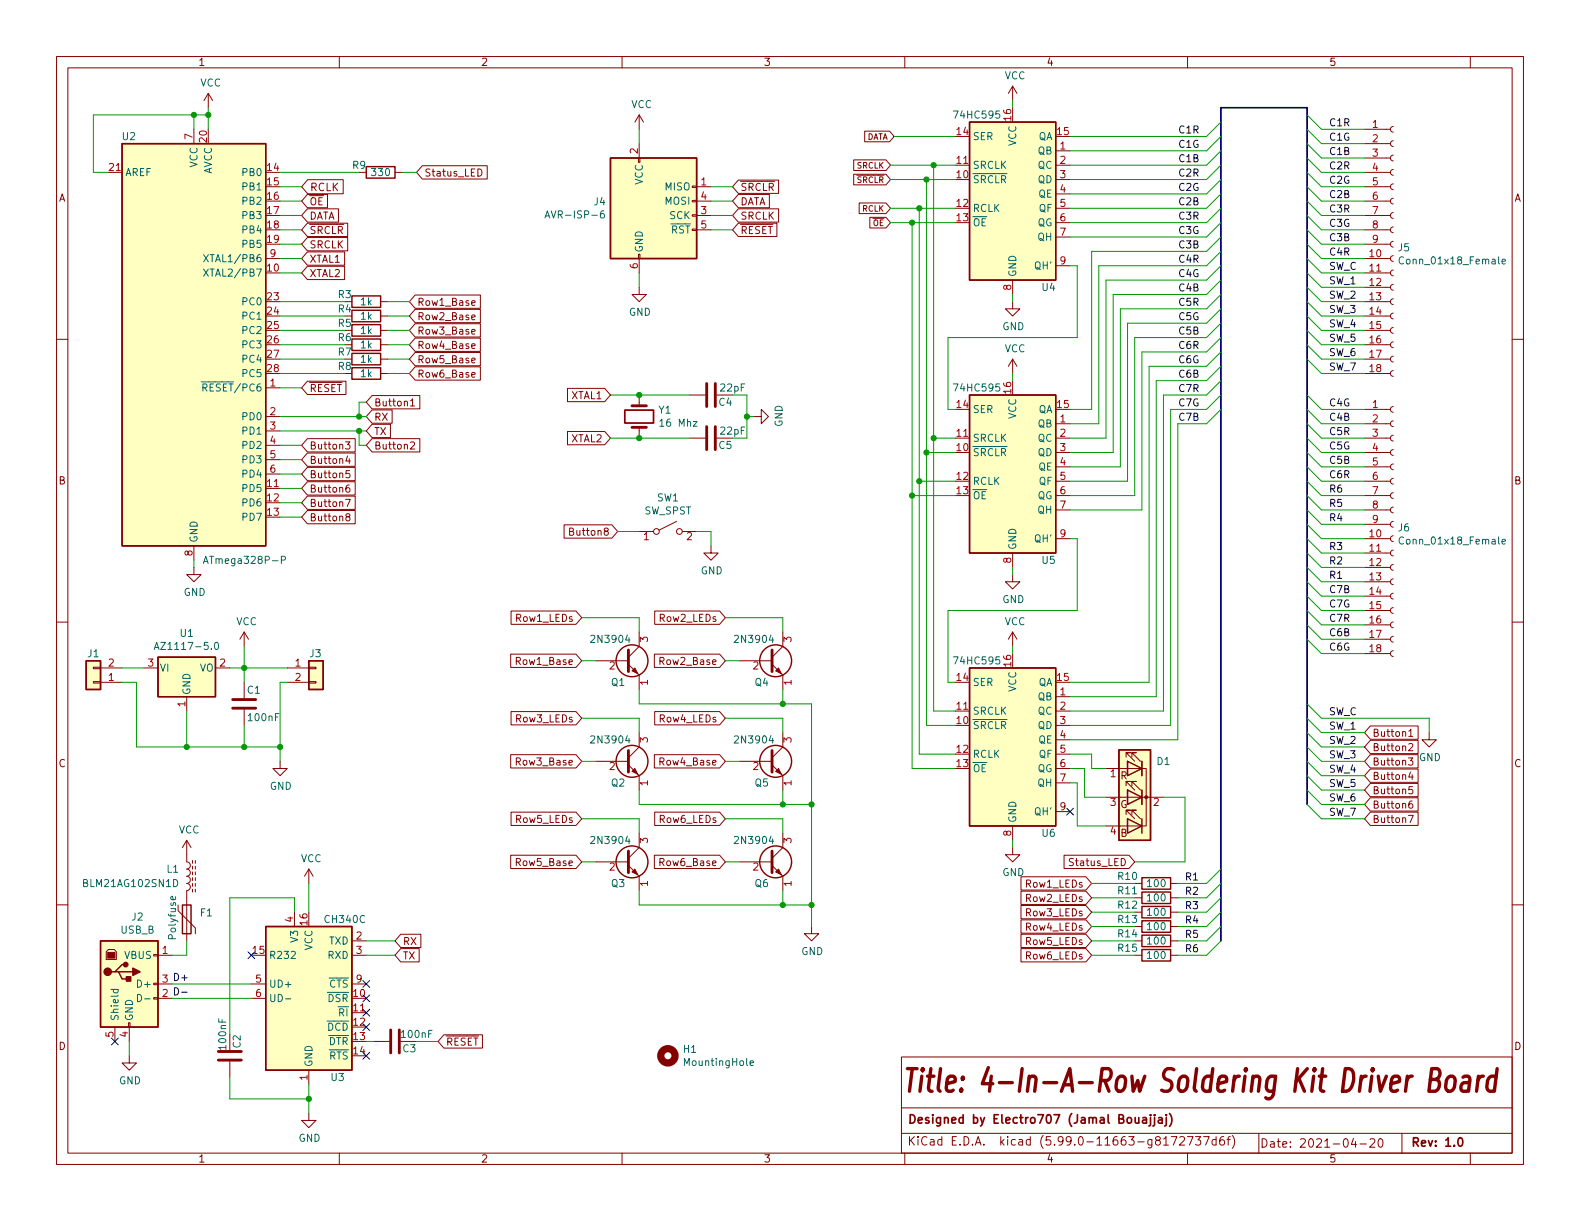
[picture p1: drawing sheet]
<svg xmlns="http://www.w3.org/2000/svg" width="279mm" height="216mm" viewBox="0 0 279 216" stroke-linecap="round" stroke-linejoin="round" font-family="sans-serif">
<g fill="none" stroke="#840000" stroke-width=".18">
<path d="M10 10h259.4v195.9h-259.4zM12 12h255.4v191.9h-255.4zM36.8 16.5l-.7 1.3M36.8 16.5v2.6M36.8 16.5l.8 1.3M60 10v2M110 10v2M160 10v2M179.1 15.2v2.6M179.1 15.2l-.8 1.3M179.1 15.2l.7 1.3M210 10v2"/>
<path d="M260 10v2M19 30.5h2.6M34.3 22.9v2.5M54.4 34.4h3.5v2.3h-3.5l-1.1-1.1zM54.4 39.5h7.1v2.3h-7.1l-1.1-1.2zM54.4 36.9h5.5v2.4h-5.5l-1.1-1.2zM54.4 31.8h6.3v2.5h-6.3l-1.1-1.3zM69.8 30.5h1.3M74.7 29.3h11.5v2.4h-11.5l-1-1.2zM84.5 29.9a.64 .64 0 0 1 .7 .6 .64 .64 0 0 1-.7 .6zM112.9 27.9h.3v.8h-.3zM113 20.3v2.6"/>
<path d="M113 25.4v2.5M113 20.3l-.7 1.3M113 20.3l.8 1.3M122.4 38h.8v.2h-.8zM122.4 35.4h.8v.3h-.8zM122.4 32.9h.8v.2h-.8zM123.2 38.1h2.5M123.2 35.6h2.5M123.2 33h2.5M130.6 36.9h7.1v2.4h-7.1l-1.1-1.2zM130.6 39.5h6.8v2.3h-6.8l-1.1-1.2zM130.6 34.4h5.5v2.3h-5.5l-1.1-1.1z"/>
<path d="M130.6 31.8h7.1v2.4h-7.1l-1.1-1.2zM151 28.3h5.7l.8 .9-.8 1h-5.7zM151 30.8h5.7l.8 1-.8 .9h-5.7zM151.9 35.9h4.8l.8 .9-.8 1h-4.8zM152.9 23.2h4.4l.8 .9-.8 1h-4.4zM153.8 38.4h2.9l.8 1-.8 .9h-2.9zM168.9 29.2h2.5M186.7 26.7h2.5M186.7 29.2h2.5M186.7 31.8h2.5M186.7 34.3h2.5M186.7 36.8h2.5"/>
<path d="M186.7 39.4h2.5M241.3 30.5h4.6M241.3 38.1h4.6M241.3 35.6h4.6M241.3 33h4.6M241.3 27.9h4.6M241.3 25.4h4.6M241.3 22.9h4.6M246.4 37.6l-.4 .1-.1 .4 .1 .4 .4 .1M246.4 35.1l-.4 .1-.1 .4 .1 .3 .4 .2M246.4 32.5l-.4 .2-.1 .3 .1 .4 .4 .1M246.4 30l-.4 .1-.1 .4 .1 .3 .4 .2"/>
<path d="M246.4 27.4l-.4 .2-.1 .3 .1 .4 .4 .1M246.4 24.9l-.4 .1-.1 .4 .1 .4 .4 .1M246.4 22.4l-.4 .1-.1 .4 .1 .3 .4 .2M10 60h2M47 45.7h2.5M54.4 42h7.1v2.4h-7.1l-1.1-1.2zM54.4 47.1h6.5v2.3h-6.5l-1.1-1.1zM54.4 44.5h6.5v2.4h-6.5l-1.1-1.2zM61 55.9h1.2M67.3 58.4h1.3M67.3 55.9h1.3M67.3 53.3h1.3"/>
<path d="M73.4 57.2h11.5v2.4h-11.5l-1-1.2zM73.4 54.7h11.5v2.4h-11.5l-1-1.2zM73.4 52.2h11.5v2.3h-11.5l-1-1.2zM73.4 59.8h11.5v2.3h-11.5l-1-1.1zM83.4 58.7l.6-.2v-.2l-.4-.1-.2 .2 .1 .6h.5M83.4 56.1l.6-.1v-.2l-.4-.1-.2 .2 .1 .6h.5M83.4 53.6l.6-.1v-.3h-.4l-.2 .1 .1 .6h.5M112.9 45h.3v.7h-.3zM113 50.8v1.3h1.3l-1.3 1.2-1.2-1.2h1.2M113 45.7v2.6M123.2 40.6h2.5M179.1 53.3v1.3h1.2l-1.2 1.3-1.3-1.3h1.3"/>
<path d="M179.1 49.5v2.6M186.7 41.9h2.5M186.7 47h2.5M241.3 58.4h4.6M241.3 55.9h4.6M241.3 53.3h4.6M241.3 50.8h4.6M241.3 48.3h4.6M241.3 45.7h4.6M241.3 43.2h4.6M241.3 40.6h4.6M246.4 57.9l-.4 .2-.1 .3 .1 .4 .4 .1"/>
<path d="M246.4 55.4l-.4 .1-.1 .4 .1 .3 .4 .2M246.4 52.8l-.4 .2-.1 .3 .1 .4 .4 .1M246.4 50.3l-.4 .1-.1 .4 .1 .4 .4 .1M246.4 47.8l-.4 .1-.1 .4 .1 .3 .4 .2M246.4 45.2l-.4 .2-.1 .3 .1 .4 .4 .1M246.4 42.7l-.4 .1-.1 .4 .1 .3 .4 .2M246.4 40.1l-.4 .2-.1 .3 .1 .4 .4 .1M267.4 60h2M47 68.6h2.5M47 73.7h2.5M47 76.2h2.5M47 78.7h2.5"/>
<path d="M54.4 77.6h8.4v2.3h-8.4l-1.1-1.2zM54.4 67.4h6.8v2.4h-6.8l-1.1-1.2zM61 63.5h1.2M61.1 78.1h.8l-.4 .5 .3 .1v.6l-.2 .1-.5-.1M65.8 72.5h3.5v2.3h-3.5l-1-1.1zM65.8 69.9h8.4v2.4h-8.4l-1-1.2zM65.8 77.6h8.4v2.3h-8.4l-1-1.2zM65.8 75h3.2v2.4h-3.2l-1-1.2zM67.3 61h1.3M67.3 63.5h1.3M67.3 66h1.3M72.6 70.9l.4-.4v1.3"/>
<path d="M72.6 78.3l.5-.2 .2 .4-.8 .9h.8M72.6 71.8h.7M73.4 62.3h11.5v2.4h-11.5l-1-1.2zM73.4 64.9h11.5v2.3h-11.5l-1-1.2zM83.4 61.2l.6-.1v-.3h-.4l-.2 .2 .1 .6h.5M83.4 63.7l.6-.1v-.2l-.4-.1-.2 .2 .1 .6h.5M83.4 66.3l.6-.1v-.3h-.4l-.2 .1 .1 .6h.5M100.4 68.7h6.5l1 1.2-1 1.1h-6.5zM100.4 76.3h6.5l1 1.2-1 1.1h-6.5zM113 69.9v1.9M113 75.6v1.9M121.9 77.5h2.8"/>
<path d="M121.9 69.9h2.8M133.3 73.7h1.3v-1.3l1.3 1.3-1.3 1.2v-1.2M168.9 77.5h2.5M179.1 63.5v2.5M179.1 63.5l-.8 1.3M179.1 63.5l.7 1.3M186.7 77.5h2.5M186.7 74.9h2.5M241.3 61h4.6M241.3 63.5h4.6M241.3 66h4.6M241.3 77.5h4.6"/>
<path d="M241.3 74.9h4.6M241.3 72.4h4.6M246.4 65.5l-.4 .2-.1 .3 .1 .4 .4 .1M246.4 63l-.4 .1-.1 .4 .1 .4 .4 .1M246.4 60.5l-.4 .1-.1 .4 .1 .3 .4 .2M246.4 79.5l-.4 .2-.1 .3 .1 .4 .4 .1M246.4 77l-.4 .1-.1 .4 .1 .3 .4 .2M246.4 74.4l-.4 .2-.1 .3 .1 .4 .4 .1M246.4 71.9l-.4 .1-.1 .4 .1 .3 .4 .2M34.3 96.5v2.6M47 86.4h2.5M47 81.3h2.5"/>
<path d="M47 83.8h2.5M54.4 90.3h8.4v2.3h-8.4l-1.1-1.2zM54.4 87.7h8.4v2.4h-8.4l-1.1-1.2zM54.4 85.2h8.4v2.3h-8.4l-1.1-1.1zM54.4 82.6h8.4v2.4h-8.4l-1.1-1.2zM54.4 80.1h8.4v2.4h-8.4l-1.1-1.2zM61.1 88.3h.8l-.5 1.3M61.4 91.4l-.2-.3v-.1l.2-.2 .4 .1 .1 .2-.1 .2-.5 .1-.1 .2v.4l.2 .1h.2l.3-.2-.1-.4-.2-.1M61.5 80.6l-.3 .9h.7M61.8 85.8h-.4a.86 .86 0 0 0 0 1.2l.4-.1 .1-.4-.3-.3h-.2l-.2 .3M61.8 81.1v.8M61.8 83.2h-.6v.6l.1-.1 .5 .1 .1 .1-.1 .5-.2 .1-.4-.1"/>
<path d="M99.7 92.8h8.5l1 1.2-1 1.2h-8.5zM113 94h2.6M119.6 92.2l-3 1.5M120.6 94h2.6M125.7 96.5v1.3h1.3l-1.3 1.3-1.2-1.3h1.2M179.1 97.8v2.5M186.7 80h2.5M186.7 82.6h2.5M186.7 85.1h2.5M186.7 87.6h2.5M186.7 90.2h2.5M186.7 95.3h2.5"/>
<path d="M241.3 80h4.6M241.3 82.6h4.6M241.3 85.1h4.6M241.3 87.6h4.6M241.3 90.2h4.6M241.3 95.3h4.6M241.3 97.8h4.6M241.3 92.7h4.6M246.4 99.8l-.4 .2-.1 .3 .1 .4 .4 .1M246.4 97.3l-.4 .1-.1 .4 .1 .3 .4 .2M246.4 94.7l-.4 .2-.1 .4 .1 .3 .4 .2M246.4 92.2l-.4 .2-.1 .3 .1 .4 .4 .1"/>
<path d="M246.4 89.7l-.4 .1-.1 .4 .1 .3 .4 .2M246.4 87.1l-.4 .2-.1 .3 .1 .4 .4 .1M246.4 84.6l-.4 .1-.1 .4 .1 .3 .4 .2M246.4 82l-.4 .2-.1 .4 .1 .3 .4 .2M10 110h2M16.5 118h1.3v.2h-1.3zM17.8 118.1h3.8M25.4 118.1h2.5M34.3 100.3v1.3h1.3l-1.3 1.3-1.3-1.3h1.3M38.1 118.1h2.5M43.2 111.8l-.8 1.2M43.2 111.8v2.5"/>
<path d="M43.2 111.8l.7 1.2M50.8 118.1h3.8M54.6 118h1.3v.2h-1.3zM90.3 115.7h11.6l1 1.1-1 1.2h-11.6zM90.4 108h11.5l1 1.2-1 1.2h-11.5zM105.4 116.8h5.7M111.1 117.5l1.9 1.9v2.5M113 111.8v2.5l-1.9 1.9M115.7 115.7h11.6l1 1.1-1 1.2h-11.6zM115.8 108h11.5l1 1.2-1 1.2h-11.5zM130.8 116.8h5.7M136.5 117.5l1.9 1.9v2.5"/>
<path d="M138.4 111.8v2.5l-1.9 1.9M179.1 101.6v1.3h1.2l-1.2 1.2-1.3-1.2h1.3M179.1 111.8l-.8 1.2M179.1 111.8v2.5M179.1 111.8l.7 1.2M241.3 115.6h4.6M241.3 113h4.6M241.3 110.5h4.6M241.3 108h4.6M241.3 105.4h4.6M241.3 102.9h4.6M241.3 100.3h4.6"/>
<path d="M246.4 115.1l-.4 .1-.1 .4 .1 .3 .4 .2M246.4 112.5l-.4 .2-.1 .3 .1 .4 .4 .1M246.4 110l-.4 .1-.1 .4 .1 .3 .4 .2M246.4 107.4l-.4 .2-.1 .4 .1 .3 .4 .2M246.4 104.9l-.4 .2-.1 .3 .1 .4 .4 .1M246.4 102.4l-.4 .1-.1 .4 .1 .3 .4 .2M267.4 110h2M16.5 120.5h1.3v.3h-1.3zM17.8 120.7h3.8M33 123.2v2.5M43.2 120.7v2.7M43.2 125.5v2.8"/>
<path d="M49.5 134.6v1.3h1.3l-1.3 1.3-1.2-1.3h1.2M50.8 120.7h3.8M54.6 120.5h1.3v.3h-1.3zM90.3 133.4h11.6l1 1.2-1 1.2h-11.6zM90.4 125.8h11.5l1 1.2-1 1.2h-11.5zM105.4 134.6h5.7M111.1 135.3l1.9 1.9v2.5M113 129.5v2.6l-1.9 1.9M115.7 133.4h11.6l1 1.2-1 1.2h-11.6zM115.8 125.8h11.5l1 1.2-1 1.2h-11.5zM130.8 134.6h5.7M136.5 135.3l1.9 1.9v2.5"/>
<path d="M138.4 129.5v2.6l-1.9 1.9M168.9 125.7h2.5M186.7 135.9h2.5M186.7 123.2h2.5M186.7 125.7h2.5M186.7 128.3h2.5M186.7 130.8h2.5M186.7 133.4h2.5M186.7 138.4h2.5M195.6 135.9h7.1v10.2h-1M199.1 138.9v-.7h.8h-.8l1.6 1.5M199.1 133.9v-.8h.8h-.8l1.6 1.5"/>
<path d="M199.4 139.7v2.5zM199.4 139.7h.1M199.4 134.6v2.6zM199.4 134.6h.1M200.2 138.9v-.7h.7h-.7l1.5 1.5M200.2 133.9v-.8h.7h-.7l1.5 1.5M201.9 139.7v2.5M201.9 134.6v2.6M242.3 136h8.5v2.3h-8.5l-1-1.1zM242.3 133.4h8.5v2.4h-8.5l-1-1.2zM242.3 138.5h8.5v2.4h-8.5l-1-1.2zM242.3 128.4h8.5v2.3h-8.5l-1-1.2z"/>
<path d="M242.3 130.9h8.5v2.4h-8.5l-1-1.2zM249.1 134h.7l-.4 .5 .4 .1v.6l-.2 .1-.5-.1M249.1 129.3l.4-.4v1.3M249.1 131.6l.5-.1 .2 .3-.7 .9h.7M249.1 130.2h.7M249.4 136.5l-.3 .9h.8M249.7 137v.8M249.8 139.1h-.6l-.1 .6 .2-.1h.4l.1 .2v.4l-.2 .2-.5-.2M252.7 129.5v1.3h1.3l-1.3 1.3-1.2-1.3h1.2M10 160h2M33 148.6v3.8a.64 .64 0 0 1 .7 .6 .64 .64 0 0 1-.7 .7 .64 .64 0 0 1 .7 .6 .64 .64 0 0 1-.7 .6 .64 .64 0 0 1 .7 .7 .64 .64 0 0 1-.7 .6 .64 .64 0 0 1 .7 .6 .64 .64 0 0 1-.7 .7v8.9M33 148.6l-.7 1.3"/>
<path d="M33 148.6l.8 1.3M34 152.1v.6M34 153.2v.5M34 154.2v.5M34 155.2v.5M34 156.2v.5M34 157.2v.5M34.5 152.1v.6M34.5 153.2v.5M34.5 154.2v.5M34.5 155.2v.5M34.5 156.2v.5"/>
<path d="M34.5 157.2v.5M54.6 153.7v2.5M54.6 153.7l-.8 1.2M54.6 153.7l.8 1.2M90.3 151.2h11.6l1 1.2-1 1.2h-11.6zM90.4 143.6h11.5l1 1.2-1 1.2h-11.5zM105.4 152.4h5.7M111.1 153l1.9 1.9v2.6M113 147.3v2.6l-1.9 1.9M115.7 151.2h11.6l1 1.2-1 1.2h-11.6zM115.8 143.6h11.5l1 1.2-1 1.2h-11.5zM130.8 152.4h5.7"/>
<path d="M136.5 153l1.9 1.9v2.6M138.4 147.3v2.6l-1.9 1.9M179.1 149.9v1.2h1.2l-1.2 1.3-1.3-1.3h1.3M179.1 146.1v2.5M180.5 155h11.5l1 1.2-1 1.2h-11.5zM180.5 157.6h11.5l1 1.2-1 1.1h-11.5zM186.7 143.5h2.5M188.2 151.2h11.4l1.1 1.2-1.1 1.2h-11.4zM195.6 146.1h6.3M195.6 141h2.5M199.1 144v-.7h.8h-.8l1.6 1.5M199.4 141h6.3"/>
<path d="M200.2 144v-.7h.7h-.7l1.5 1.5M200.7 156.2h1.2M200.7 158.8h1.2M207 156.2h1.3M207 158.8h1.3M242.3 141.1h8.5v2.3h-8.5l-1-1.2zM242.3 143.6h8.5v2.4h-8.5l-1-1.2zM249.1 144.2h.8l-.5 1.2M249.7 141.6l-.3 .1a.86 .86 0 0 0 0 1.2l.4-.1v-.4l-.2-.3h-.2l-.3 .3M267.4 160h2M19.2 167.9h1l.4 .4v1.4h-1.8v-1.4zM27.2 176.4h.7v.3h-.7z"/>
<path d="M27.2 173.9h.7v.2h-.7zM27.2 168.8h.7v.2h-.7zM27.9 168.9h2.6M27.9 174h2.6M27.9 176.5h2.6M31.5 160v1l3 3.1v1M44.4 174h2.6M44.4 176.5h2.6M52.1 161.3v2.5M62.2 168.9h2.6M62.2 179.1h2.6M62.2 166.4h2.6"/>
<path d="M62.2 174h2.6M70.9 167.7h3.2v2.4h-3.2l-1.1-1.2zM70.9 165.2h3.5v2.3h-3.5l-1.1-1.1zM143.5 163.8v1.3h1.3l-1.3 1.3-1.3-1.3h1.3M180.5 165.2h11.5l1 1.2-1 1.1h-11.5zM180.5 167.7h11.5l1 1.2-1 1.2h-11.5zM180.5 162.7h11.5l1 1.1-1 1.2h-11.5zM180.5 160.1h11.5l1 1.2-1 1.2h-11.5zM200.7 168.9h1.2M200.7 166.4h1.2M200.7 163.8h1.2M200.7 161.3h1.2"/>
<path d="M207 168.9h1.3M207 166.4h1.3M207 163.8h1.3M207 161.3h1.3M20.3 181.6v2.6M22.7 180.8h.3v.8h-.3zM22.9 186.7v1.3h1.2l-1.2 1.2-1.3-1.2h1.3M22.9 181.6v2.6M40.6 187.7v2.8M54.6 196.9v1.2h1.3l-1.3 1.3-1.3-1.3h1.3M54.6 189.2v2.6M66 184.2h2.8"/>
<path d="M78.5 183h6.8v2.3h-6.8l-1-1.1zM159.4 195.9h108M159.4 186.9h108v17h-108zM60 203.9v2M110 203.9v2M159.4 200.4h108M160 203.9v2M205.8 202.5h.8M207.1 201h1l-.6 1.5M208.6 201.1l.6-.1 .2 .1 .1 .3-1 1.1h1M210 201h1l-.7 1.5M210 203.9v2"/>
<path d="M211.4 201h.9l-.5 .5 .5 .2v.6l-.3 .2h-.4l-.2-.2M212.8 201h1l-.6 1.5M215 201.5h-.4l-.3 .3v.4l.2 .2h.5M215 201v1.5M216.4 201a.59 .59 0 0 0-.7 .6v.6l.1 .2 .5 .1 .2-.2v-.5l-.1-.2-.4-.1-.3 .3M217 201.5h.5M217.5 201l-.3 .2v1.3M217.9 200.8a1.72 1.72 0 0 1 0 2.2M222.6 200.4v3.5M239.3 201.3l-.3 1.1h.9M239.7 201.9v1M240.5 202.3h1.1"/>
<path d="M242.3 201.5l.5-.1 .3 .1v.3l-.9 1.1h.9M243.9 201.4h.2a.81 .81 0 0 1 .5 .6 .81 .81 0 0 1-.3 .8l-.1 .1a.81 .81 0 0 1-.6-.7 .81 .81 0 0 1 .3-.8zM247.9 200.4v3.5M260 203.9v2"/>
<circle cx="116.1" cy="94" r=".51"/>
<circle cx="120.1" cy="94" r=".51"/>
</g>
<g fill="none" stroke="#840000" stroke-width=".3">
<path d="M110.5 72.5h5.1v2.3h-5.1zM200.7 197.6l.1 .9 .4 .1 .2-.1M201.4 197.6v1M202.1 197.7h.6v.9M202.7 198h-.5a.29 .29 0 0 0-.2 .3 .29 .29 0 0 0 .2 .3l.5-.1M203.5 197.6v1.3l-.3 .2M203.5 197.1v.1M204.2 197.6v1.3l-.3 .2M204.2 197.1v.1M204.9 197.7h.6v.9M205.5 198h-.5a.29 .29 0 0 0-.2 .3 .29 .29 0 0 0 .2 .3l.5-.1M206.2 197.6v1.3l-.2 .2"/>
<path d="M206.2 197.1v.1M206.8 196.9a1.72 1.72 0 0 1 0 2.3M258 201.2h.2a.81 .81 0 0 1 .6 .6 .81 .81 0 0 1-.3 .8l-.2 .1a.81 .81 0 0 1-.6-.6 .81 .81 0 0 1 .3-.9z"/>
</g>
<path d="M248.9 190.3l-.4 2.7M249.7 190.3a.94 .94 0 0 0-.9 .8M252.9 190.9h1a1.09 1.09 0 0 0 .3-1.9h-1l-.5 4h1.1a1.32 1.32 0 0 0 .5-1.9l-.4-.2M256.1 190.5l.3-.2a.73 .73 0 0 1 .9 .8l-.1 1.1a.79 .79 0 0 1-.8 .8 .79 .79 0 0 1-.8-.8l.2-1.1zM258.7 190.5l.3-.2h.6l.2 .2 .1 .4-.2 2.1M259.9 191.2l-.3 .2h-.7a.89 .89 0 0 0-.2 1.6h.7l.3-.2M261.4 190.3l-.3 2.7M262.3 190.3a.95 .95 0 0 0-1 .8M264.6 190.5l-.3-.2a1.01 1.01 0 0 0-1.2 .8l-.2 1.1 .2 .6 .3 .2h.6l.3-.2M264.7 189l-.4 4" fill="none" stroke="#840000" stroke-width=".6"/>
<g fill="none" stroke="#840000" stroke-width=".25">
<path d="M21.6 25.4h25.4v71.1h-25.4zM64.8 29.5h5v2h-5zM107.9 27.9h15.3v17.8h-15.3zM171.4 21.6h15.3v27.9h-15.3zM62.2 59.9h5.1v2.1h-5.1zM62.2 57.4h5.1v2h-5.1zM62.2 54.9h5.1v2h-5.1zM62.2 52.3h5.1v2.1h-5.1zM62.2 62.5h5.1v2h-5.1zM62.2 65h5.1v2.1h-5.1zM171.4 69.9h15.3v27.9h-15.3zM15.2 116.8h2.6v5.1h-2.6z"/>
<path d="M27.9 116.2h10.2v7h-10.2zM54.6 116.8h2.5v5.1h-2.5zM171.4 118.1h15.3v28h-15.3zM197.9 132.6h5.6v16h-5.6zM199.4 139.7l2.5 1.3-2.5 1.2zM199.4 134.6l2.5 1.3-2.5 1.3zM201.9 134.6v2.6M201.9 139.7v2.5M199.4 144.8l2.5 1.3-2.5 1.2zM201.9 155.2h5.1v2h-5.1zM201.9 157.7h5.1v2.1h-5.1zM201.9 144.8v2.5"/>
<path d="M17.8 166.4h10.1v15.2h-10.1zM20.3 171.8h.7l.6 1.3h1.3M21 171.8h2.5M22.2 170.6h-.6l-1.3 1.2h-.6M32.3 160h1.5v5.1h-1.5zM47 163.8h15.2v25.4h-15.2zM201.9 167.9h5.1v2h-5.1zM201.9 165.4h5.1v2h-5.1zM201.9 162.8h5.1v2h-5.1zM201.9 160.3h5.1v2h-5.1z"/>
<circle cx="111.8" cy="116.8" r="2.82"/>
<circle cx="137.2" cy="116.8" r="2.82"/>
<circle cx="111.8" cy="134.6" r="2.82"/>
<circle cx="137.2" cy="134.6" r="2.82"/>
<circle cx="111.8" cy="152.4" r="2.82"/>
<circle cx="137.2" cy="152.4" r="2.82"/>
</g>
<g fill="#ffffc2" stroke="#ffffc2" stroke-width=".18">
<path d="M15.2 116.8h2.6v5.1h-2.6z"/>
<path d="M54.6 116.8h2.5v5.1h-2.5z"/>
<path d="M27.9 116.2h10.2v7h-10.2z"/>
<path d="M197.9 132.6h5.6v16h-5.6z"/>
<path d="M21.6 25.4h25.4v71.1h-25.4z"/>
<path d="M107.9 27.9h15.3v17.8h-15.3z"/>
<path d="M171.4 118.1h15.3v28h-15.3z"/>
<path d="M171.4 69.9h15.3v27.9h-15.3z"/>
<path d="M47 163.8h15.2v25.4h-15.2z"/>
<path d="M171.4 21.6h15.3v27.9h-15.3z"/>
<path d="M17.8 166.4h10.1v15.2h-10.1z"/>
</g>
<g fill="none" stroke="#006464" stroke-width=".18">
<path d="M96.4 38.5l.4-1.2 .4 1.2M96.5 38.2h.6M106.8 37.3h-.4a.86 .86 0 0 0 0 1.2l.4-.1 .1-.4-.2-.2h-.4l-.1 .2M36 47.6l.9 1.2M36 45l.9 1.3M36.9 47.6l-.9 1.2M36.9 45l-.9 1.3M248.2 45.5a.6 .6 0 0 0-.8 .5 .6 .6 0 0 0 .6 .7l.2-.1M265.6 46.3l.6-.2v-.2l-.4-.1-.2 .2 .1 .6h.5M36 99.6l.4-1.2 .4 1.2M36.1 99.3h.6M49.8 99h.6l.1-.2-.1-.3-.6-.1v1.2"/>
<path d="M248.2 95.1a.6 .6 0 0 0-.8 .4 .6 .6 0 0 0 .6 .7l.2-.1M265.6 95.8l.6-.1v-.3h-.4l-.2 .1 .1 .6h.5M27.3 114.8l.4-1.2 .4 1.2M27.4 114.5h.6M38.1 113.6h.1a.68 .68 0 0 1 .5 .6 .68 .68 0 0 1-.5 .6 .84 .84 0 0 1-.1-1.2zM30.7 155.5a.64 .64 0 0 1 .7 .6 .64 .64 0 0 1-.7 .7zM31 158.5l.1 .4-.2 .2-.6-.1v-.5h.2l.1 .6M19.6 175h1.3M20.1 175l-.1 .3 .3 .3 .5-.2v-.4M24.3 175.8a.64 .64 0 0 1 .7 .7 .64 .64 0 0 1-.7 .6zM25.6 176.6h.9M50.5 176.6h.9"/>
<path d="M132.6 188l.6-.1v-.3h-.4l-.2 .1 .1 .6h.5"/>
</g>
<g fill="none" stroke="#840000" stroke-width=".51">
<path d="M111.8 71.8h2.5M111.8 75.6h2.5M125 67.8v4.1M125 75.4v4.1M126.5 67.8v4.1M126.5 75.4v4.1M111.1 114.9v3.8M136.5 114.9v3.8M41.1 125.2h4.1M41.1 123.7h4.1M111.1 132.7v3.8M136.5 132.7v3.8"/>
<path d="M111.1 150.5v3.8M136.5 150.5v3.8M38.6 187.5h4.1M38.6 185.9h4.1M69.1 182.1v4.1M70.6 182.1v4.1"/>
</g>
<g fill="#840000" stroke="#840000" stroke-width=".18">
<path d="M137.2 118.6l.5-.5 .5 1z"/>
<path d="M111.8 118.6l.5-.5 .5 1z"/>
<path d="M137.2 154.2l.5-.5 .5 1z"/>
<path d="M137.2 136.4l.5-.5 .5 1z"/>
<path d="M111.8 136.4l.5-.5 .5 1z"/>
<path d="M111.8 154.2l.5-.5 .5 1z"/>
<path d="M19 168.4h1.3v1h-1.3z"/>
<circle cx="202.7" cy="141" r=".25"/>
</g>
<circle cx="118.1" cy="186.7" r="1.27" fill="none" stroke="#840000" stroke-width="1.3"/>
<g fill="#840000" stroke="#840000" stroke-width=".25">
<path d="M22.4 172.7h.7v.8h-.7z"/>
<path d="M23.5 171.2l1.3 .6-1.3 .7z"/>
<circle cx="19" cy="171.8" r=".63"/>
<circle cx="22.2" cy="170.6" r=".38"/>
</g>
<path d="M32.1 175.4h1" fill="none" stroke="#0f0f0f" stroke-width=".18"/>
<path d="M231.1 142.2v-123.1h-15.2v147.3" fill="none" stroke="#000084" stroke-width=".3"/>
<g fill="none" stroke="#009600" stroke-width=".18">
<path d="M36.8 19.1v3.8M179.1 17.8v1.3M34.3 20.3v2.6M36.8 20.3h-20.3v10.2h2.5M49.5 33h3.8M49.5 35.6h3.8M49.5 38.1h3.8M49.5 30.5h14M71.1 30.5h2.6M113 22.9v2.5M125.7 33h3.8M125.7 35.6h3.8"/>
<path d="M125.7 38.1h3.8M157.5 31.8h11.4M157.5 39.4h11.4M157.5 36.8h11.4M157.5 29.2h11.4M158.1 24.1h10.8M161.3 39.4v96.5h7.6M162.6 36.8v96.6h6.3M163.8 31.8v96.5h5.1M165.1 29.2v96.5h3.8M215.9 29.2l-2.5 2.6h-24.2M215.9 36.8l-2.5 2.6h-24.2"/>
<path d="M215.9 34.3l-2.5 2.5h-24.2M215.9 31.8l-2.5 2.5h-24.2M215.9 26.7l-2.5 2.5h-24.2M215.9 21.6l-2.5 2.5h-24.2M215.9 39.4l-2.5 2.5h-24.2M215.9 24.1l-2.5 2.6h-24.2M231.1 30.5l2.6 2.5h7.6M231.1 33l2.6 2.6h7.6M231.1 35.6l2.6 2.5h7.6M231.1 38.1l2.6 2.5h7.6M231.1 27.9l2.6 2.6h7.6M231.1 25.4l2.6 2.5h7.6"/>
<path d="M231.1 20.3l2.6 2.6h7.6M231.1 22.9l2.6 2.5h7.6M49.5 40.6h3.8M49.5 43.2h3.8M49.5 45.7h3.8M49.5 48.3h3.8M49.5 55.9h11.5M49.5 58.4h11.5M49.5 53.3h11.5M68.6 55.9h3.8M68.6 58.4h3.8M68.6 53.3h3.8"/>
<path d="M113 48.3v2.5M125.7 40.6h3.8M179.1 52.1v1.2M189.2 47h1.3v12.7h-22.9v12.7h1.3M215.9 41.9l-2.5 2.6h-20.4v27.9h-3.8M215.9 44.5l-2.5 2.5h-19.1v27.9h-5.1M215.9 54.6l-2.5 2.6h-14v27.9h-10.2M215.9 52.1l-2.5 2.5h-15.3v28h-8.9M215.9 49.5l-2.5 2.6h-16.6v27.9h-7.6M215.9 59.7l-2.5 2.5h-11.5v28h-12.7M215.9 57.2l-2.5 2.5h-12.7v27.9h-11.5M215.9 47l-2.5 2.5h-17.8v28h-6.4"/>
<path d="M231.1 40.6l2.6 2.6h7.6M231.1 43.2l2.6 2.5h7.6M231.1 45.7l2.6 2.6h7.6M231.1 58.4l2.6 2.6h7.6M231.1 53.3l2.6 2.6h7.6M231.1 55.9l2.6 2.5h7.6M231.1 50.8l2.6 2.5h7.6M231.1 48.3l2.6 2.5h7.6M49.5 61h11.5M49.5 78.7h3.8M49.5 76.2h15.3M49.5 73.7h15.3"/>
<path d="M49.5 66h11.5M49.5 63.5h11.5M49.5 68.6h3.8M63.5 76.2v2.5h1.3M64.8 71.1h-1.3v2.6M68.6 61h3.8M68.6 66h3.8M68.6 63.5h3.8M107.9 69.9h14M107.9 77.5h14M129.5 69.9h2.6v7.6h-2.6M132.1 73.7h1.2"/>
<path d="M165.1 77.5h3.8M179.1 66v1.3M215.9 69.9l-2.5 2.5h-6.4v55.9h-17.8M215.9 67.3l-2.5 2.6h-7.7v55.8h-16.5M215.9 62.2l-2.5 2.6h-10.2v55.9h-14M215.9 72.4l-2.5 2.5h-5.1v55.9h-19.1M215.9 64.8l-2.5 2.5h-8.9v55.9h-15.3M231.1 69.9l2.6 2.5h7.6M231.1 72.4l2.6 2.5h7.6M231.1 77.5l2.6 2.5h7.6M231.1 74.9l2.6 2.6h7.6M231.1 63.5l2.6 2.5h7.6"/>
<path d="M231.1 61l2.6 2.5h7.6M34.3 99.1v1.2M49.5 91.4h3.8M49.5 88.9h3.8M49.5 86.4h3.8M49.5 83.8h3.8M49.5 81.3h3.8M109.2 94h3.8M123.2 94h2.5v2.5M161.3 87.6h7.6M162.6 85.1h6.3M163.8 80h5.1"/>
<path d="M189.2 95.3h1.3v12.7h-22.9v12.7h1.3M231.1 82.6l2.6 2.5h7.6M231.1 80l2.6 2.6h7.6M231.1 95.3l2.6 2.5h7.6M231.1 92.7l2.6 2.6h7.6M231.1 97.8l2.6 2.5h7.6M231.1 90.2l2.6 2.5h7.6M231.1 87.6l2.6 2.6h7.6M231.1 85.1l2.6 2.5h7.6M21.6 118.1h3.8M40.6 118.1h10.2M43.2 114.3v6.4"/>
<path d="M102.9 109.2h10.1v2.6M102.9 116.8h2.5M128.3 109.2h10.1v2.6M128.3 116.8h2.5M179.1 100.3v1.3M179.1 114.3v1.3M231.1 108l2.6 2.5h7.6M231.1 105.4l2.6 2.6h7.6M231.1 102.9l2.6 2.5h7.6M231.1 100.3l2.6 2.6h7.6M231.1 113l2.6 2.6h7.6M231.1 110.5l2.6 2.5h7.6"/>
<path d="M21.6 120.7h2.5v11.4h25.4M33 125.7v6.4M43.2 128.3v3.8M50.8 120.7h-1.3v13.9M102.9 127h10.1v2.5M102.9 134.6h2.5M113 139.7v2.5h30.5M113 121.9v2.6h30.5v39.3M128.3 127h10.1v2.5M128.3 134.6h2.5M138.4 121.9v2.6M138.4 139.7v2.5"/>
<path d="M189.2 133.4h3.8v2.5h2.6M189.2 135.9h2.6v5.1h3.8M189.2 138.4h1.3v7.7h5.1M231.1 124.5l2.6 2.5h19v2.5M231.1 139.7l2.6 2.5h7.6M231.1 137.2l2.6 2.5h7.6M231.1 134.6l2.6 2.6h7.6M231.1 127l2.6 2.5h7.6M231.1 132.1l2.6 2.5h7.6M231.1 129.5l2.6 2.6h7.6M54.6 156.2v5.1M102.9 152.4h2.5"/>
<path d="M102.9 144.8h10.1v2.5M113 157.5v2.5h30.5M128.3 152.4h2.5M128.3 144.8h10.1v2.5M138.4 157.5v2.5M179.1 148.6v1.3M193 156.2h7.7M193 158.8h7.7M205.7 141h3.8v11.4h-8.8M215.9 153.7l-2.5 2.5h-5.1M215.9 158.8l-2.5 2.5h-5.1M215.9 156.2l-2.5 2.6h-5.1"/>
<path d="M231.1 142.2l2.6 2.6h7.6M30.5 176.5h13.9M30.5 174h13.9M33 166.4v2.5h-2.5M52.1 161.3v-2.5h-11.5v24.1M64.8 166.4h5M64.8 168.9h5M193 166.4h7.7M193 161.3h7.7M193 168.9h7.7M193 163.8h7.7M215.9 163.8l-2.5 2.6h-5.1"/>
<path d="M215.9 166.4l-2.5 2.5h-5.1M215.9 161.3l-2.5 2.5h-5.1M22.9 184.2v2.5M40.6 190.5v3.8h14M54.6 191.8v5.1M64.8 184.2h1.2M73.7 184.2h3.8"/>
</g>
<g fill="none" stroke="#000084" stroke-width=".18">
<path d="M188.6 142.9l1.2 1.2M189.8 142.9l-1.2 1.2M43.8 168.3l1.3 1.2M45.1 168.3l-1.3 1.2M64.2 173.4l1.2 1.2M64.2 178.5l1.2 1.2M64.2 175.9l1.2 1.2M65.4 173.4l-1.2 1.2M65.4 178.5l-1.2 1.2M65.4 175.9l-1.2 1.2M19.7 183.5l1.2 1.3M20.9 183.5l-1.2 1.3"/>
<path d="M64.2 181l1.2 1.2M64.2 186.1l1.2 1.2M65.4 181l-1.2 1.2M65.4 186.1l-1.2 1.2"/>
</g>
<g fill="#009600" stroke="#009600" stroke-width=".18">
<circle cx="54.6" cy="194.3" r=".46"/>
<circle cx="63.5" cy="73.7" r=".46"/>
<circle cx="63.5" cy="76.2" r=".46"/>
<circle cx="34.3" cy="20.3" r=".46"/>
<circle cx="36.8" cy="20.3" r=".46"/>
<circle cx="138.4" cy="124.5" r=".46"/>
<circle cx="138.4" cy="142.2" r=".46"/>
<circle cx="138.4" cy="160" r=".46"/>
<circle cx="143.5" cy="142.2" r=".46"/>
<circle cx="143.5" cy="160" r=".46"/>
<circle cx="33" cy="132.1" r=".46"/>
<circle cx="43.2" cy="132.1" r=".46"/>
<circle cx="43.2" cy="118.1" r=".46"/>
<circle cx="49.5" cy="132.1" r=".46"/>
<circle cx="113" cy="69.9" r=".46"/>
<circle cx="161.3" cy="39.4" r=".46"/>
<circle cx="162.6" cy="36.8" r=".46"/>
<circle cx="165.1" cy="29.2" r=".46"/>
<circle cx="165.1" cy="77.5" r=".46"/>
<circle cx="163.8" cy="31.8" r=".46"/>
<circle cx="113" cy="77.5" r=".46"/>
<circle cx="132.1" cy="73.7" r=".46"/>
<circle cx="161.3" cy="87.6" r=".46"/>
<circle cx="162.6" cy="85.1" r=".46"/>
<circle cx="163.8" cy="80" r=".46"/>
</g>
<text font-size="5.6" fill="#840000" x="159.3" y="193.2">Title: 4-In-A-Row Soldering Kit Driver Board</text>
<g font-size="2.1" fill="#840000">
<text x="160.4" y="202.5">KiCad E.D.A. kicad (5.99.0-11663-g8172737d6f)</text>
<text x="160.4" y="198.7">Designed by Electro707 (Jamal Bouajjaj)</text>
<text x="222.8" y="202.9">Date: 2021-04-20</text>
<text x="249.4" y="202.7">Rev: 1.0</text>
</g>
<text font-size="1.9" fill="#840000" x="54.8" y="33.8">RCLK</text>
<g font-size="1.8" fill="#840000">
<text x="35" y="11.6">1</text>
<text x="85" y="11.6">2</text>
<text x="135" y="11.6">3</text>
<text x="185" y="11.6">4</text>
<text x="235" y="11.6">5</text>
<text x="10.3" y="35.6">A</text>
<text x="75" y="31.2">Status_LED</text>
<text x="130.9" y="33.7">~{SRCLR}</text>
<text x="267.7" y="35.6">A</text>
<text x="54.7" y="36.3">~{OE}</text>
<text x="54.7" y="41.4">~{SRCLR}</text>
<text x="54.7" y="38.8">DATA</text>
<text x="130.9" y="38.8">SRCLK</text>
<text x="130.9" y="41.4">~{RESET}</text>
<text x="130.9" y="36.3">DATA</text>
<text x="54.7" y="43.9">SRCLK</text>
<text x="54.7" y="46.4">XTAL1</text>
<text x="54.7" y="49">XTAL2</text>
<text x="73.7" y="59.1">Row3_Base</text>
<text x="73.7" y="56.6">Row2_Base</text>
<text x="73.7" y="54.1">Row1_Base</text>
<text x="73.7" y="61.7">Row4_Base</text>
<text x="73.7" y="64.2">Row5_Base</text>
<text x="54.7" y="69.3">~{RESET}</text>
<text x="66.1" y="71.8">Button1</text>
<text x="73.7" y="66.8">Row6_Base</text>
<text x="101" y="70.6">XTAL1</text>
<text x="66.1" y="74.4">RX</text>
<text x="66.1" y="76.9">TX</text>
<text x="54.7" y="82">Button4</text>
<text x="54.7" y="79.5">Button3</text>
<text x="66.1" y="79.5">Button2</text>
<text x="101" y="78.2">XTAL2</text>
<text x="10.3" y="85.7">B</text>
<text x="54.7" y="89.6">Button7</text>
<text x="54.7" y="87.1">Button6</text>
<text x="54.7" y="84.5">Button5</text>
<text x="267.7" y="85.7">B</text>
<text x="54.7" y="92.2">Button8</text>
<text x="101.2" y="94.7">Button8</text>
<text x="91.3" y="109.9">Row1_LEDs</text>
<text x="116.7" y="109.9">Row2_LEDs</text>
<text x="91.6" y="117.6">Row1_Base</text>
<text x="117" y="117.6">Row2_Base</text>
<text x="91.3" y="127.7">Row3_LEDs</text>
<text x="116.7" y="127.7">Row4_LEDs</text>
<text x="242.6" y="130.3">Button1</text>
<text x="10.3" y="135.6">C</text>
<text x="91.6" y="135.3">Row3_Base</text>
<text x="117" y="135.3">Row4_Base</text>
<text x="198.1" y="137.8">R</text>
<text x="242.6" y="137.9">Button4</text>
<text x="242.6" y="135.3">Button3</text>
<text x="242.6" y="132.8">Button2</text>
<text x="267.7" y="135.6">C</text>
<text x="198.1" y="142.9">G</text>
<text x="242.6" y="143">Button6</text>
<text x="242.6" y="140.4">Button5</text>
<text x="91.3" y="145.5">Row5_LEDs</text>
<text x="116.7" y="145.5">Row6_LEDs</text>
<text x="198.1" y="148">B</text>
<text x="242.6" y="145.5">Button7</text>
<text x="91.6" y="153.1">Row5_Base</text>
<text x="117" y="153.1">Row6_Base</text>
<text x="189.4" y="153.1">Status_LED</text>
<text x="181.5" y="156.9">Row1_LEDs</text>
<text x="181.5" y="159.5">Row2_LEDs</text>
<text x="71.2" y="167.1">RX</text>
<text x="181.5" y="167.1">Row5_LEDs</text>
<text x="181.5" y="164.6">Row4_LEDs</text>
<text x="181.5" y="162">Row3_LEDs</text>
<text x="71.2" y="169.6">TX</text>
<text x="181.5" y="169.6">Row6_LEDs</text>
<text x="10.3" y="185.7">D</text>
<text x="78.8" y="184.9">~{RESET}</text>
<text x="267.7" y="185.7">D</text>
<text x="35" y="205.6">1</text>
<text x="85" y="205.6">2</text>
<text x="135" y="205.6">3</text>
<text x="185" y="205.6">4</text>
<text x="235" y="205.6">5</text>
</g>
<g font-size="1.8" fill="#006464">
<text x="35.4" y="15.3">VCC</text>
<text x="177.6" y="14">VCC</text>
<text x="111.6" y="19.1">VCC</text>
<text x="169" y="21">74HC595</text>
<text x="21.7" y="24.8">U2</text>
<text x="34.9" y="29.6" transform="rotate(-90 34.9 29.6)">VCC</text>
<text x="62.4" y="29.8">R9</text>
<text x="172" y="29.8">SRCLK</text>
<text x="172" y="24.8">SER</text>
<text x="179.7" y="25.8" transform="rotate(-90 179.7 25.8)">VCC</text>
<text x="183.5" y="27.3">QB</text>
<text x="183.5" y="24.8">QA</text>
<text x="183.5" y="29.8">QC</text>
<text x="22.1" y="31.1">AREF</text>
<text x="37.5" y="30.9" transform="rotate(-90 37.5 30.9)">AVCC</text>
<text x="43" y="31.1">PB0</text>
<text x="43" y="33.7">PB1</text>
<text x="65.8" y="31.1">330</text>
<text x="113.7" y="32.7" transform="rotate(-90 113.7 32.7)">VCC</text>
<text x="117.7" y="33.7">MISO</text>
<text x="172" y="32.4">~{SRCLR}</text>
<text x="183.5" y="32.4">QD</text>
<text x="183.6" y="34.9">QE</text>
<text x="43" y="36.2">PB2</text>
<text x="43" y="38.7">PB3</text>
<text x="43" y="41.3">PB4</text>
<text x="97.3" y="38.6">AVR-ISP-6</text>
<text x="105.1" y="36.3">J4</text>
<text x="117.3" y="41.3">~{RST}</text>
<text x="117.7" y="36.2">MOSI</text>
<text x="118.4" y="38.7">SCK</text>
<text x="172" y="37.5">RCLK</text>
<text x="172" y="40">~{OE}</text>
<text x="183.4" y="40">QG</text>
<text x="183.7" y="37.5">QF</text>
<text x="36.9" y="46.4">XTAL1/PB6</text>
<text x="43" y="43.8">PB5</text>
<text x="113.7" y="44.7" transform="rotate(-90 113.7 44.7)">GND</text>
<text x="183.1" y="47.6">QH'</text>
<text x="183.5" y="42.5">QH</text>
<text x="247.3" y="44.4">J5</text>
<text x="248.1" y="46.7">Conn_01x18_Female</text>
<text x="36.9" y="48.9">XTAL2/PB7</text>
<text x="43" y="54">PC0</text>
<text x="59.8" y="52.7">R3</text>
<text x="63.8" y="54">1k</text>
<text x="179.7" y="49" transform="rotate(-90 179.7 49)">GND</text>
<text x="184.3" y="51.4">U4</text>
<text x="43" y="56.5">PC1</text>
<text x="43" y="59.1">PC2</text>
<text x="59.8" y="57.8">R5</text>
<text x="59.8" y="55.2">R4</text>
<text x="63.8" y="59.1">1k</text>
<text x="63.8" y="56.5">1k</text>
<text x="111.2" y="55.8">GND</text>
<text x="177.2" y="58.4">GND</text>
<text x="43" y="61.6">PC3</text>
<text x="43" y="64.1">PC4</text>
<text x="59.8" y="60.3">R6</text>
<text x="59.8" y="62.9">R7</text>
<text x="59.8" y="65.4">R8</text>
<text x="63.8" y="61.6">1k</text>
<text x="63.8" y="64.1">1k</text>
<text x="177.6" y="62.3">VCC</text>
<text x="35.3" y="69.2">~{RESET}/PC6</text>
<text x="43" y="66.7">PC5</text>
<text x="63.8" y="66.7">1k</text>
<text x="127.1" y="71.8">C4</text>
<text x="127.5" y="69.2">22pF</text>
<text x="169" y="69.2">74HC595</text>
<text x="43" y="74.3">PD0</text>
<text x="43" y="76.8">PD1</text>
<text x="116.5" y="73.1">Y1</text>
<text x="117" y="75.4">16 Mhz</text>
<text x="127.5" y="76.8">22pF</text>
<text x="138.4" y="75.5" transform="rotate(-90 138.4 75.5)">GND</text>
<text x="172" y="73">SER</text>
<text x="179.7" y="74.1" transform="rotate(-90 179.7 74.1)">VCC</text>
<text x="183.5" y="75.6">QB</text>
<text x="183.5" y="73">QA</text>
<text x="43" y="79.4">PD2</text>
<text x="43" y="81.9">PD3</text>
<text x="127.1" y="79.4">C5</text>
<text x="172" y="80.6">~{SRCLR}</text>
<text x="172" y="78.1">SRCLK</text>
<text x="183.5" y="78.1">QC</text>
<text x="183.5" y="80.6">QD</text>
<text x="183.6" y="83.2">QE</text>
<text x="43" y="87">PD5</text>
<text x="43" y="89.5">PD6</text>
<text x="43" y="84.5">PD4</text>
<text x="116.2" y="88.6">SW1</text>
<text x="172" y="85.7">RCLK</text>
<text x="172" y="88.3">~{OE}</text>
<text x="183.4" y="88.3">QG</text>
<text x="183.7" y="85.7">QF</text>
<text x="43" y="92.1">PD7</text>
<text x="113.9" y="91">SW_SPST</text>
<text x="183.1" y="95.9">QH'</text>
<text x="183.5" y="90.8">QH</text>
<text x="247.3" y="94">J6</text>
<text x="34.9" y="96" transform="rotate(-90 34.9 96)">GND</text>
<text x="36.8" y="99.7">ATmega328P-P</text>
<text x="123.9" y="101.5">GND</text>
<text x="179.7" y="97.3" transform="rotate(-90 179.7 97.3)">GND</text>
<text x="184.3" y="99.7">U5</text>
<text x="248.1" y="96.3">Conn_01x18_Female</text>
<text x="32.5" y="105.4">GND</text>
<text x="177.2" y="106.6">GND</text>
<text x="31.9" y="112.6">U1</text>
<text x="41.7" y="110.5">VCC</text>
<text x="104.8" y="113.7">2N3904</text>
<text x="130.2" y="113.7">2N3904</text>
<text x="177.6" y="110.5">VCC</text>
<text x="15.5" y="116.2">J1</text>
<text x="28.2" y="118.7">VI</text>
<text x="28.4" y="114.9">AZ1117-5.0</text>
<text x="35.3" y="118.7">VO</text>
<text x="54.8" y="116.2">J3</text>
<text x="169" y="117.5">74HC595</text>
<text x="33.7" y="122.9" transform="rotate(-90 33.7 122.9)">GND</text>
<text x="43.7" y="122.7">C1</text>
<text x="108.1" y="121.3">Q1</text>
<text x="133.5" y="121.3">Q4</text>
<text x="172" y="121.3">SER</text>
<text x="179.7" y="122.4" transform="rotate(-90 179.7 122.4)">VCC</text>
<text x="183.5" y="123.8">QB</text>
<text x="183.5" y="121.3">QA</text>
<text x="44" y="127.5">100nF</text>
<text x="104.8" y="131.4">2N3904</text>
<text x="130.2" y="131.4">2N3904</text>
<text x="172" y="128.9">~{SRCLR}</text>
<text x="172" y="126.4">SRCLK</text>
<text x="183.5" y="126.4">QC</text>
<text x="183.5" y="128.9">QD</text>
<text x="183.6" y="131.4">QE</text>
<text x="172" y="134">RCLK</text>
<text x="172" y="136.5">~{OE}</text>
<text x="183.4" y="136.5">QG</text>
<text x="183.7" y="134">QF</text>
<text x="204.6" y="135.3">D1</text>
<text x="250.9" y="134.6">GND</text>
<text x="47.7" y="139.6">GND</text>
<text x="108.1" y="139.1">Q2</text>
<text x="133.5" y="139.1">Q5</text>
<text x="183.5" y="139.1">QH</text>
<text x="31.6" y="147.4">VCC</text>
<text x="104.8" y="149.2">2N3904</text>
<text x="130.2" y="149.2">2N3904</text>
<text x="179.7" y="145.5" transform="rotate(-90 179.7 145.5)">GND</text>
<text x="183.1" y="144.1">QH'</text>
<text x="184.3" y="148">U6</text>
<text x="29.5" y="154.3">L1</text>
<text x="53.2" y="152.5">VCC</text>
<text x="177.2" y="154.9">GND</text>
<text x="197.8" y="155.6">R10</text>
<text x="15" y="156.8">BLM21AG102SN1D</text>
<text x="108.1" y="156.8">Q3</text>
<text x="133.5" y="156.8">Q6</text>
<text x="197.8" y="158.1">R11</text>
<text x="197.8" y="160.7">R12</text>
<text x="203" y="156.8">100</text>
<text x="203" y="159.4">100</text>
<text x="203" y="161.9">100</text>
<text x="21.3" y="165.1">USB_B</text>
<text x="23.3" y="162.8">J2</text>
<text x="31.1" y="166" transform="rotate(-90 31.1 166)">Polyfuse</text>
<text x="35.5" y="162">F1</text>
<text x="52.7" y="166.5" transform="rotate(-90 52.7 166.5)">V3</text>
<text x="57.6" y="163.2">CH340C</text>
<text x="58.2" y="167">TXD</text>
<text x="197.8" y="165.7">R14</text>
<text x="197.8" y="163.2">R13</text>
<text x="203" y="167">100</text>
<text x="203" y="164.5">100</text>
<text x="22" y="169.5">VBUS</text>
<text x="47.5" y="169.5">R232</text>
<text x="55.2" y="168.1" transform="rotate(-90 55.2 168.1)">VCC</text>
<text x="58" y="169.5">RXD</text>
<text x="141.7" y="168.9">GND</text>
<text x="197.8" y="168.3">R15</text>
<text x="203" y="169.5">100</text>
<text x="24.6" y="174.6">D+</text>
<text x="47.5" y="174.6">UD+</text>
<text x="47.5" y="177.2">UD-</text>
<text x="56.6" y="177.2">~{DSR}</text>
<text x="56.8" y="174.6">~{CTS}</text>
<text x="58.6" y="179.7">~{RI}</text>
<text x="21" y="180.6" transform="rotate(-90 21 180.6)">Shield</text>
<text x="23.5" y="180.6" transform="rotate(-90 23.5 180.6)">GND</text>
<text x="40" y="185.4" transform="rotate(-90 40 185.4)">100nF</text>
<text x="42.5" y="185.3" transform="rotate(-90 42.5 185.3)">C2</text>
<text x="56.5" y="182.2">~{DCD}</text>
<text x="56.7" y="184.8">~{DTR}</text>
<text x="71.1" y="183.5">100nF</text>
<text x="21" y="191.7">GND</text>
<text x="55.2" y="188.7" transform="rotate(-90 55.2 188.7)">GND</text>
<text x="56.8" y="187.3">~{RTS}</text>
<text x="58.6" y="191.1">U3</text>
<text x="71.3" y="186.1">C3</text>
<text x="120.9" y="186.2">H1</text>
<text x="121.2" y="188.5">MountingHole</text>
<text x="52.8" y="201.9">GND</text>
</g>
<g font-size="1.8" fill="#a90000">
<text x="169.2" y="23.9">14</text>
<text x="178.8" y="21.3" transform="rotate(-90 178.8 21.3)">16</text>
<text x="187" y="23.9">15</text>
<text x="242.7" y="22.6">1</text>
<text x="34" y="24.6" transform="rotate(-90 34 24.6)">7</text>
<text x="36.6" y="25.1" transform="rotate(-90 36.6 25.1)">20</text>
<text x="112.8" y="27.2" transform="rotate(-90 112.8 27.2)">2</text>
<text x="169.2" y="29">11</text>
<text x="187.5" y="26.4">1</text>
<text x="187.5" y="29">2</text>
<text x="242.7" y="25.1">2</text>
<text x="242.7" y="27.7">3</text>
<text x="19.3" y="30.2">21</text>
<text x="47.3" y="30.2">14</text>
<text x="47.3" y="32.8">15</text>
<text x="47.3" y="35.3">16</text>
<text x="124" y="32.8">1</text>
<text x="124" y="35.3">4</text>
<text x="169.2" y="31.5">10</text>
<text x="187.5" y="31.5">3</text>
<text x="187.5" y="34">4</text>
<text x="242.7" y="30.2">4</text>
<text x="242.7" y="32.8">5</text>
<text x="242.7" y="35.3">6</text>
<text x="47.3" y="37.8">17</text>
<text x="47.3" y="40.4">18</text>
<text x="124" y="37.8">3</text>
<text x="124" y="40.4">5</text>
<text x="169.2" y="36.6">12</text>
<text x="169.2" y="39.1">13</text>
<text x="187.5" y="36.6">5</text>
<text x="187.5" y="39.1">6</text>
<text x="187.5" y="41.7">7</text>
<text x="242.7" y="37.8">7</text>
<text x="242.7" y="40.4">8</text>
<text x="47.3" y="42.9">19</text>
<text x="47.8" y="45.5">9</text>
<text x="112.8" y="47.5" transform="rotate(-90 112.8 47.5)">6</text>
<text x="187.5" y="46.7">9</text>
<text x="242.2" y="45.5">10</text>
<text x="242.7" y="42.9">9</text>
<text x="47.3" y="48">10</text>
<text x="47.3" y="53.1">23</text>
<text x="178.8" y="51.3" transform="rotate(-90 178.8 51.3)">8</text>
<text x="242.2" y="48">11</text>
<text x="242.2" y="50.5">12</text>
<text x="242.2" y="53.1">13</text>
<text x="47.3" y="55.6">24</text>
<text x="47.3" y="58.2">25</text>
<text x="242.2" y="55.6">14</text>
<text x="242.2" y="58.2">15</text>
<text x="47.3" y="60.7">26</text>
<text x="47.3" y="63.2">27</text>
<text x="47.3" y="65.8">28</text>
<text x="242.2" y="60.7">16</text>
<text x="242.2" y="63.2">17</text>
<text x="242.2" y="65.8">18</text>
<text x="47.8" y="68.3">1</text>
<text x="178.8" y="69.6" transform="rotate(-90 178.8 69.6)">16</text>
<text x="47.8" y="73.4">2</text>
<text x="47.8" y="75.9">3</text>
<text x="169.2" y="77.2">11</text>
<text x="169.2" y="72.1">14</text>
<text x="187" y="72.1">15</text>
<text x="187.5" y="74.7">1</text>
<text x="187.5" y="77.2">2</text>
<text x="242.7" y="72.1">1</text>
<text x="242.7" y="74.7">2</text>
<text x="242.7" y="77.2">3</text>
<text x="47.8" y="78.5">4</text>
<text x="47.8" y="81">5</text>
<text x="47.8" y="83.6">6</text>
<text x="169.2" y="79.8">10</text>
<text x="187.5" y="79.8">3</text>
<text x="187.5" y="82.3">4</text>
<text x="242.7" y="79.8">4</text>
<text x="242.7" y="82.3">5</text>
<text x="47.3" y="86.1">11</text>
<text x="47.3" y="88.6">12</text>
<text x="169.2" y="84.8">12</text>
<text x="169.2" y="87.4">13</text>
<text x="187.5" y="84.8">5</text>
<text x="187.5" y="87.4">6</text>
<text x="187.5" y="89.9">7</text>
<text x="242.7" y="84.8">6</text>
<text x="242.7" y="87.4">7</text>
<text x="242.7" y="89.9">8</text>
<text x="47.3" y="91.2">13</text>
<text x="113.8" y="95.5">1</text>
<text x="121.4" y="95.5">2</text>
<text x="187.5" y="95">9</text>
<text x="242.2" y="95">10</text>
<text x="242.7" y="92.5">9</text>
<text x="34" y="98.3" transform="rotate(-90 34 98.3)">8</text>
<text x="178.8" y="99.6" transform="rotate(-90 178.8 99.6)">8</text>
<text x="242.2" y="97.5">11</text>
<text x="242.2" y="100.1">12</text>
<text x="242.2" y="102.6">13</text>
<text x="242.2" y="105.2">14</text>
<text x="242.2" y="107.7">15</text>
<text x="114.6" y="113.5" transform="rotate(-90 114.6 113.5)">3</text>
<text x="140" y="113.5" transform="rotate(-90 140 113.5)">3</text>
<text x="242.2" y="110.2">16</text>
<text x="242.2" y="112.8">17</text>
<text x="19.2" y="117.9">2</text>
<text x="26.2" y="117.9">3</text>
<text x="38.9" y="117.9">2</text>
<text x="52.2" y="117.9">1</text>
<text x="107.8" y="118.4">2</text>
<text x="133.2" y="118.4">2</text>
<text x="178.8" y="117.8" transform="rotate(-90 178.8 117.8)">16</text>
<text x="242.2" y="115.3">18</text>
<text x="19.2" y="120.4">1</text>
<text x="32.8" y="125" transform="rotate(-90 32.8 125)">1</text>
<text x="52.2" y="120.4">2</text>
<text x="114.6" y="121.1" transform="rotate(-90 114.6 121.1)">1</text>
<text x="140" y="121.1" transform="rotate(-90 140 121.1)">1</text>
<text x="169.2" y="125.5">11</text>
<text x="169.2" y="120.4">14</text>
<text x="187" y="120.4">15</text>
<text x="187.5" y="122.9">1</text>
<text x="187.5" y="125.5">2</text>
<text x="114.6" y="131.3" transform="rotate(-90 114.6 131.3)">3</text>
<text x="140" y="131.3" transform="rotate(-90 140 131.3)">3</text>
<text x="169.2" y="128">10</text>
<text x="187.5" y="128">3</text>
<text x="187.5" y="130.6">4</text>
<text x="107.8" y="136.1">2</text>
<text x="133.2" y="136.1">2</text>
<text x="169.2" y="133.1">12</text>
<text x="169.2" y="135.6">13</text>
<text x="187.5" y="133.1">5</text>
<text x="187.5" y="135.6">6</text>
<text x="196.4" y="137.4">1</text>
<text x="114.6" y="138.9" transform="rotate(-90 114.6 138.9)">1</text>
<text x="140" y="138.9" transform="rotate(-90 140 138.9)">1</text>
<text x="187.5" y="138.2">7</text>
<text x="187.5" y="143.3">9</text>
<text x="196.4" y="142.5">3</text>
<text x="204" y="142.5">2</text>
<text x="114.6" y="149.1" transform="rotate(-90 114.6 149.1)">3</text>
<text x="140" y="149.1" transform="rotate(-90 140 149.1)">3</text>
<text x="178.8" y="147.8" transform="rotate(-90 178.8 147.8)">8</text>
<text x="196.4" y="147.6">4</text>
<text x="107.8" y="153.9">2</text>
<text x="133.2" y="153.9">2</text>
<text x="114.6" y="156.7" transform="rotate(-90 114.6 156.7)">1</text>
<text x="140" y="156.7" transform="rotate(-90 140 156.7)">1</text>
<text x="51.8" y="163.1" transform="rotate(-90 51.8 163.1)">4</text>
<text x="54.4" y="163.5" transform="rotate(-90 54.4 163.5)">16</text>
<text x="63" y="166.1">2</text>
<text x="28.7" y="168.7">1</text>
<text x="44.7" y="168.7">15</text>
<text x="45.2" y="173.7">5</text>
<text x="63" y="168.7">3</text>
<text x="63" y="173.7">9</text>
<text x="45.2" y="176.3">6</text>
<text x="62.5" y="176.3">10</text>
<text x="62.5" y="178.8">11</text>
<text x="20.1" y="183.4" transform="rotate(-90 20.1 183.4)">5</text>
<text x="22.6" y="183.4" transform="rotate(-90 22.6 183.4)">4</text>
<text x="62.5" y="181.4">12</text>
<text x="62.5" y="183.9">13</text>
<text x="54.4" y="191" transform="rotate(-90 54.4 191)">1</text>
<text x="62.5" y="186.4">14</text>
</g>
<g font-size="1.8" fill="#0f0f0f">
<text x="208.3" y="23.6">C1R</text>
<text x="234.9" y="22.3">C1R</text>
<text x="208.3" y="28.7">C1B</text>
<text x="208.3" y="26.1">C1G</text>
<text x="234.9" y="29.9">C2R</text>
<text x="234.9" y="24.9">C1G</text>
<text x="234.9" y="27.4">C1B</text>
<text x="208.3" y="33.8">C2G</text>
<text x="208.3" y="31.2">C2R</text>
<text x="234.9" y="35">C2B</text>
<text x="234.9" y="32.5">C2G</text>
<text x="208.3" y="36.3">C2B</text>
<text x="208.3" y="41.4">C3G</text>
<text x="208.3" y="38.8">C3R</text>
<text x="234.9" y="40.1">C3G</text>
<text x="234.9" y="37.6">C3R</text>
<text x="208.3" y="46.5">C4R</text>
<text x="208.3" y="43.9">C3B</text>
<text x="234.9" y="42.6">C3B</text>
<text x="234.9" y="47.7">SW_C</text>
<text x="234.9" y="45.2">C4R</text>
<text x="208.3" y="51.5">C4B</text>
<text x="208.3" y="49">C4G</text>
<text x="234.9" y="52.8">SW_2</text>
<text x="234.9" y="50.3">SW_1</text>
<text x="208.3" y="59.2">C5B</text>
<text x="208.3" y="56.6">C5G</text>
<text x="208.3" y="54.1">C5R</text>
<text x="234.9" y="55.3">SW_3</text>
<text x="234.9" y="57.9">SW_4</text>
<text x="208.3" y="64.2">C6G</text>
<text x="208.3" y="61.7">C6R</text>
<text x="234.9" y="63">SW_6</text>
<text x="234.9" y="65.5">SW_7</text>
<text x="234.9" y="60.4">SW_5</text>
<text x="208.3" y="71.9">C7G</text>
<text x="208.3" y="69.3">C7R</text>
<text x="208.3" y="66.8">C6B</text>
<text x="234.9" y="71.9">C4G</text>
<text x="208.3" y="74.4">C7B</text>
<text x="234.9" y="74.4">C4B</text>
<text x="234.9" y="76.9">C5R</text>
<text x="234.9" y="79.5">C5G</text>
<text x="234.9" y="82">C5B</text>
<text x="234.9" y="84.6">C6R</text>
<text x="234.9" y="87.1">R6</text>
<text x="234.9" y="89.6">R5</text>
<text x="234.9" y="92.2">R4</text>
<text x="234.9" y="99.8">R2</text>
<text x="234.9" y="97.3">R3</text>
<text x="234.9" y="102.3">R1</text>
<text x="234.9" y="104.9">C7B</text>
<text x="234.9" y="107.4">C7G</text>
<text x="234.9" y="112.5">C6B</text>
<text x="234.9" y="110">C7R</text>
<text x="234.9" y="115">C6G</text>
<text x="234.9" y="131.5">SW_2</text>
<text x="234.9" y="126.5">SW_C</text>
<text x="234.9" y="129">SW_1</text>
<text x="234.9" y="134.1">SW_3</text>
<text x="234.9" y="136.6">SW_4</text>
<text x="234.9" y="139.2">SW_5</text>
<text x="234.9" y="141.7">SW_6</text>
<text x="234.9" y="144.2">SW_7</text>
<text x="209.8" y="155.7">R1</text>
<text x="209.8" y="158.2">R2</text>
<text x="209.8" y="160.8">R3</text>
<text x="209.8" y="165.8">R5</text>
<text x="209.8" y="163.3">R4</text>
<text x="28.7" y="173.7">3 D+</text>
<text x="209.8" y="168.4">R6</text>
<text x="28.7" y="176.3">2 D-</text>
</g>
<g font-size="1.4" fill="#840000">
<text x="151.5" y="29.8">SRCLK</text>
<text x="153.1" y="24.7">DATA</text>
<text x="150.4" y="32.3">~{SRCLR}</text>
<text x="152.5" y="37.4">RCLK</text>
<text x="153.3" y="40">~{OE}</text>
</g>
</svg>
